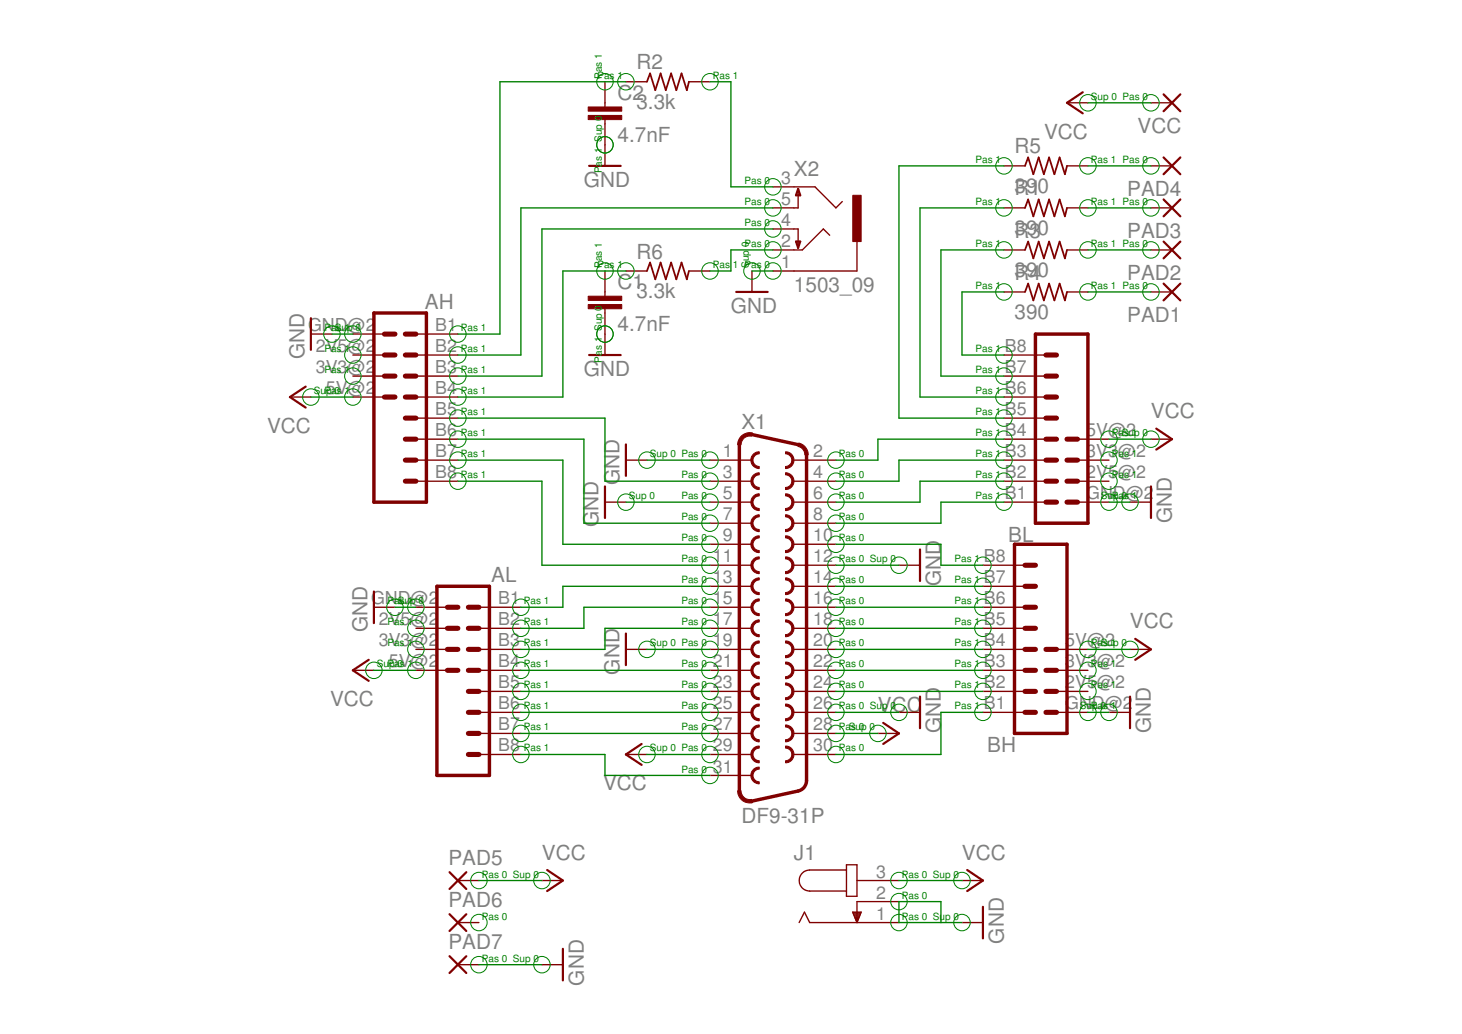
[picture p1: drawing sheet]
<svg xmlns="http://www.w3.org/2000/svg" width="297mm" height="210mm" viewBox="0 0 297 210" stroke-linecap="round" stroke-linejoin="round" font-family="sans-serif">
<g fill="#800000" stroke="#800000" stroke-width=".7">
<path d="M206.1 110.5h10.7z"/>
<path d="M216.8 110.5v38.4z"/>
<path d="M206.1 110.5v38.4z"/>
<path d="M206.1 148.9h10.7z"/>
<path d="M88.8 157.4h10.6z"/>
<path d="M88.8 119v38.4z"/>
<path d="M99.4 119v38.4z"/>
<path d="M88.8 119h10.6z"/>
<path d="M210.4 67.8h10.6z"/>
<path d="M221 67.8v38.4z"/>
<path d="M210.4 67.8v38.4z"/>
<path d="M210.4 106.2h10.6z"/>
<path d="M76 101.9h10.6z"/>
<path d="M76 63.5v38.4z"/>
<path d="M86.6 63.5v38.4z"/>
<path d="M76 63.5h10.6z"/>
<path d="M152.8 88.2l9.4 2.1z"/>
<path d="M163.9 92.3v66.2z"/>
<path d="M150.2 90.3v70.2z"/>
<path d="M152.8 162.6l9.4-2z"/>
</g>
<g fill="#800000" stroke="#800000" stroke-width="1">
<path d="M208.3 114.7h2.1z"/>
<path d="M208.3 123.3h2.1z"/>
<path d="M208.3 119h2.1z"/>
<path d="M208.3 131.8h2.1z"/>
<path d="M208.3 127.5h2.1z"/>
<path d="M208.3 136.1h2.1z"/>
<path d="M208.3 140.4h2.1z"/>
<path d="M208.3 144.6h2.1z"/>
<path d="M212.5 144.6h2.1z"/>
<path d="M212.5 140.4h2.1z"/>
<path d="M212.5 136.1h2.1z"/>
<path d="M212.5 131.8h2.1z"/>
<path d="M95.2 153.2h2.1z"/>
<path d="M95.2 144.6h2.1z"/>
<path d="M95.2 148.9h2.1z"/>
<path d="M95.2 136.1h2.1z"/>
<path d="M95.2 140.4h2.1z"/>
<path d="M95.2 131.8h2.1z"/>
<path d="M95.2 127.5h2.1z"/>
<path d="M95.2 123.3h2.1z"/>
<path d="M90.9 123.3h2.1z"/>
<path d="M90.9 127.5h2.1z"/>
<path d="M90.9 131.8h2.1z"/>
<path d="M90.9 136.1h2.1z"/>
<path d="M212.5 72.1h2.1z"/>
<path d="M212.5 80.6h2.1z"/>
<path d="M212.5 76.3h2.1z"/>
<path d="M212.5 89.2h2.1z"/>
<path d="M212.5 84.9h2.1z"/>
<path d="M212.5 93.4h2.1z"/>
<path d="M212.5 97.7h2.1z"/>
<path d="M212.5 101.9h2.1z"/>
<path d="M216.8 101.9h2.1z"/>
<path d="M216.8 97.7h2.1z"/>
<path d="M216.8 93.4h2.1z"/>
<path d="M216.8 89.2h2.1z"/>
<path d="M82.4 97.7h2.1z"/>
<path d="M82.4 89.2h2.1z"/>
<path d="M82.4 93.4h2.1z"/>
<path d="M82.4 80.6h2.1z"/>
<path d="M82.4 84.9h2.1z"/>
<path d="M82.4 76.3h2.1z"/>
<path d="M82.4 72.1h2.1z"/>
<path d="M82.4 67.8h2.1z"/>
<path d="M78.1 67.8h2.1z"/>
<path d="M78.1 72.1h2.1z"/>
<path d="M78.1 76.3h2.1z"/>
<path d="M78.1 80.6h2.1z"/>
</g>
<g fill="#800000" stroke="#800000" stroke-width=".28">
<path d="M199.7 114.7h8.6z"/>
<path d="M199.7 119h8.6z"/>
<path d="M199.7 123.3h8.6z"/>
<path d="M199.7 127.5h8.6z"/>
<path d="M199.7 131.8h8.6z"/>
<path d="M199.7 136.1h8.6z"/>
<path d="M199.7 140.4h8.6z"/>
<path d="M199.7 144.6h8.6z"/>
<path d="M212.5 131.8h8.5z"/>
<path d="M212.5 136.1h8.5z"/>
<path d="M212.5 140.4h8.5z"/>
<path d="M212.5 144.6h8.5z"/>
<path d="M97.3 153.2h8.5z"/>
<path d="M97.3 148.9h8.5z"/>
<path d="M97.3 144.6h8.5z"/>
<path d="M97.3 140.4h8.5z"/>
<path d="M97.3 136.1h8.5z"/>
<path d="M97.3 131.8h8.5z"/>
<path d="M97.3 127.5h8.5z"/>
<path d="M97.3 123.3h8.5z"/>
<path d="M84.5 136.1h8.5z"/>
<path d="M84.5 131.8h8.5z"/>
<path d="M84.5 127.5h8.5z"/>
<path d="M84.5 123.3h8.5z"/>
<path d="M204 72.1h8.5z"/>
<path d="M204 76.3h8.5z"/>
<path d="M204 80.6h8.5z"/>
<path d="M204 84.9h8.5z"/>
<path d="M204 89.2h8.5z"/>
<path d="M204 93.4h8.5z"/>
<path d="M204 97.7h8.5z"/>
<path d="M204 101.9h8.5z"/>
<path d="M216.8 89.2h8.5z"/>
<path d="M216.8 93.4h8.5z"/>
<path d="M216.8 97.7h8.5z"/>
<path d="M216.8 101.9h8.5z"/>
<path d="M84.5 97.7h8.5z"/>
<path d="M84.5 93.4h8.5z"/>
<path d="M84.5 89.2h8.5z"/>
<path d="M84.5 84.9h8.5z"/>
<path d="M84.5 80.6h8.5z"/>
<path d="M84.5 76.3h8.5z"/>
<path d="M84.5 72.1h8.5z"/>
<path d="M84.5 67.8h8.5z"/>
<path d="M71.7 80.6h8.5z"/>
<path d="M71.7 76.3h8.5z"/>
<path d="M71.7 72.1h8.5z"/>
<path d="M71.7 67.8h8.5z"/>
<path d="M157 55h4.3z"/>
<path d="M157 37.9h4.3z"/>
<path d="M157 42.2h4.3z"/>
<path d="M161.3 37.9h4.3z"/>
<path d="M165.6 37.9l4.2 4.3z"/>
<path d="M169.8 42.2l1.3-1.3z"/>
<path d="M161.3 42.2h.9z"/>
<path d="M162.2 38.4v3.8z"/>
<path d="M161.3 55h12.8z"/>
<path d="M174.1 49v6z"/>
<path d="M157 50.7h4.3z"/>
<path d="M157 46.5h4.3z"/>
<path d="M161.3 50.7h1.7z"/>
<path d="M163 50.7l4.3-4.2z"/>
<path d="M167.3 46.5l1.3 1.3z"/>
<path d="M161.3 46.5h.9z"/>
<path d="M162.2 46.5v3.8z"/>
<path d="M216.8 42.2h4.2z"/>
<path d="M204 42.2h4.3z"/>
<path d="M140 16.6h4.2z"/>
<path d="M127.2 16.6h4.2z"/>
<path d="M122.9 55v4.3z"/>
<path d="M122.9 63.5v4.3z"/>
<path d="M122.9 59.3v.8z"/>
<path d="M122.9 62.7v.8z"/>
<path d="M216.8 50.7h4.2z"/>
<path d="M204 50.7h4.3z"/>
<path d="M216.8 59.3h4.2z"/>
<path d="M204 59.3h4.3z"/>
<path d="M216.8 33.7h4.2z"/>
<path d="M204 33.7h4.3z"/>
<path d="M140 55h4.2z"/>
<path d="M127.2 55h4.2z"/>
<path d="M122.9 16.6v4.3z"/>
<path d="M122.9 25.1v4.3z"/>
<path d="M122.9 20.9v.8z"/>
<path d="M122.9 24.3v.8z"/>
<path d="M152.8 55v4.3z"/>
<path d="M178.4 148.9h4.2z"/>
<path d="M122.9 29.4v4.3z"/>
<path d="M122.9 67.8v4.3z"/>
<path d="M127.2 93.4h4.2z"/>
<path d="M122.9 101.9h4.3z"/>
<path d="M127.2 131.8h4.2z"/>
<path d="M182.6 114.7h4.3z"/>
<path d="M182.6 144.6h4.3z"/>
<path d="M127.2 153.2h4.2z"/>
<path d="M229.6 101.9h4.2z"/>
<path d="M225.3 144.6h4.3z"/>
<path d="M76 123.3h4.2z"/>
<path d="M63.2 67.8h4.2z"/>
<path d="M58.9 80.6h4.3z"/>
<path d="M71.7 136.1h4.3z"/>
<path d="M229.6 131.8h4.2z"/>
<path d="M233.8 89.2h4.3z"/>
<path d="M233.8 59.3h4.3z"/>
<path d="M233.8 50.7h4.3z"/>
<path d="M233.8 42.2h4.3z"/>
<path d="M233.8 33.7h4.3z"/>
<path d="M233.8 20.9h4.3z"/>
<path d="M216.8 20.9h4.2z"/>
<path d="M144.2 93.4h8.6z"/>
<path d="M161.3 93.4h8.5z"/>
<path d="M144.2 97.7h8.6z"/>
<path d="M161.3 97.7h8.5z"/>
<path d="M144.2 101.9h8.6z"/>
<path d="M161.3 101.9h8.5z"/>
<path d="M144.2 106.2h8.6z"/>
<path d="M161.3 106.2h8.5z"/>
<path d="M144.2 110.5h8.6z"/>
<path d="M161.3 110.5h8.5z"/>
<path d="M144.2 114.7h8.6z"/>
<path d="M161.3 114.7h8.5z"/>
<path d="M144.2 119h8.6z"/>
<path d="M161.3 119h8.5z"/>
<path d="M144.2 123.3h8.6z"/>
<path d="M161.3 123.3h8.5z"/>
<path d="M144.2 127.5h8.6z"/>
<path d="M161.3 127.5h8.5z"/>
<path d="M144.2 131.8h8.6z"/>
<path d="M161.3 131.8h8.5z"/>
<path d="M144.2 136.1h8.6z"/>
<path d="M161.3 136.1h8.5z"/>
<path d="M144.2 140.4h8.6z"/>
<path d="M161.3 140.4h8.5z"/>
<path d="M144.2 144.6h8.6z"/>
<path d="M161.3 144.6h8.5z"/>
<path d="M144.2 148.9h8.6z"/>
<path d="M161.3 148.9h8.5z"/>
<path d="M144.2 153.2h8.6z"/>
<path d="M161.3 153.2h8.5z"/>
<path d="M144.2 157.4h8.6z"/>
<path d="M174.1 178.7h8.5z"/>
<path d="M174.1 183h8.5z"/>
<path d="M174.1 187.3h8.5z"/>
<path d="M164.5 176.6h7.5z"/>
<path d="M172 176.6v4.3z"/>
<path d="M164.5 180.9h7.5z"/>
<path d="M172 180.9v1z"/>
<path d="M172 181.9h2.1z"/>
<path d="M174.1 175.6v6.3z"/>
<path d="M172 175.6h2.1z"/>
<path d="M172 175.6v1z"/>
<path d="M164.5 187.3h9.6z"/>
<path d="M163.4 185.2l1.1 2.1z"/>
<path d="M163.4 185.2l-1 2.1z"/>
<path d="M174.1 183v4.3z"/>
<path d="M173.2 185.2l.9 2.1z"/>
<path d="M173.2 185.2h1.8z"/>
<path d="M175 185.2l-.9 2.1z"/>
<path d="M174 187.1h.2z"/>
<path d="M173.9 186.9h.4z"/>
<path d="M173.9 186.6h.5z"/>
<path d="M173.8 186.4h.7z"/>
<path d="M173.7 186.2h.8z"/>
<path d="M173.6 186h1z"/>
<path d="M173.5 185.8h1.2z"/>
<path d="M173.4 185.5h1.4z"/>
<path d="M173.3 185.3h1.6z"/>
<path d="M93 178.7h4.3z"/>
<path d="M93 187.3h4.3z"/>
<path d="M93 195.8h4.3z"/>
<path d="M195.4 178.7h4.3z"/>
<path d="M195.4 187.3h4.3z"/>
<path d="M110.1 178.7h4.3z"/>
<path d="M110.1 195.8h4.3z"/>
</g>
<g fill="#800000" stroke="#800000" stroke-width=".2">
<path d="M173.3 39.6h1.7v9.4h-1.7z"/>
<path d="M119.5 61.8h6.8v.9h-6.8z"/>
<path d="M119.5 60.1h6.8v.9h-6.8z"/>
<path d="M119.5 23.4h6.8v.9h-6.8z"/>
<path d="M119.5 21.7h6.8v.9h-6.8z"/>
</g>
<g fill="#800000" stroke="#800000" stroke-width=".44">
<path d="M162.2 38.4l-.5 1.2z"/>
<path d="M161.7 39.6h.9z"/>
<path d="M162.2 38.4l.4 1.2z"/>
<path d="M161.7 49l.5 1.3z"/>
<path d="M161.7 49h.9z"/>
<path d="M162.6 49l-.4 1.3z"/>
<path d="M149.6 59.3h6.4z"/>
<path d="M179.4 151l3.2-2.1z"/>
<path d="M179.4 146.7l3.2 2.2z"/>
<path d="M119.7 33.7h6.4z"/>
<path d="M119.7 72.1h6.4z"/>
<path d="M127.2 90.2v6.4z"/>
<path d="M122.9 98.7v6.5z"/>
<path d="M127.2 128.6v6.4z"/>
<path d="M186.9 111.5v6.4z"/>
<path d="M186.9 141.4v6.4z"/>
<path d="M127.2 153.2l3.2-2.2z"/>
<path d="M127.2 153.2l3.2 2.1z"/>
<path d="M233.8 98.7v6.5z"/>
<path d="M229.6 141.4v6.4z"/>
<path d="M76 120.1v6.4z"/>
<path d="M63.2 64.6v6.4z"/>
<path d="M58.9 80.6l3.2-2.1z"/>
<path d="M58.9 80.6l3.2 2.1z"/>
<path d="M71.7 136.1l3.2-2.2z"/>
<path d="M71.7 136.1l3.2 2.1z"/>
<path d="M230.6 133.9l3.2-2.1z"/>
<path d="M230.6 129.7l3.2 2.1z"/>
<path d="M234.9 91.3l3.2-2.1z"/>
<path d="M234.9 87l3.2 2.2z"/>
<path d="M236.4 57.6l3.4 3.4z"/>
<path d="M239.8 57.6l-3.4 3.4z"/>
<path d="M236.4 49l3.4 3.5z"/>
<path d="M239.8 49l-3.4 3.5z"/>
<path d="M236.4 40.5l3.4 3.4z"/>
<path d="M239.8 40.5l-3.4 3.4z"/>
<path d="M236.4 32l3.4 3.4z"/>
<path d="M239.8 32l-3.4 3.4z"/>
<path d="M236.4 19.2l3.4 3.4z"/>
<path d="M239.8 19.2l-3.4 3.4z"/>
<path d="M216.8 20.9l3.2-2.2z"/>
<path d="M216.8 20.9l3.2 2.1z"/>
<path d="M91.3 177.1l3.4 3.4z"/>
<path d="M91.3 180.5l3.4-3.4z"/>
<path d="M91.3 185.6l3.4 3.4z"/>
<path d="M91.3 189l3.4-3.4z"/>
<path d="M91.3 194.1l3.4 3.4z"/>
<path d="M91.3 197.5l3.4-3.4z"/>
<path d="M196.5 180.9l3.2-2.2z"/>
<path d="M196.5 176.6l3.2 2.1z"/>
<path d="M199.7 184.1v6.4z"/>
<path d="M111.2 180.9l3.2-2.2z"/>
<path d="M111.2 176.6l3.2 2.1z"/>
<path d="M114.4 192.6v6.4z"/>
</g>
<g fill="#800000" stroke="#800000" stroke-width=".36">
<path d="M208.9 40.5l-.6 1.7z"/>
<path d="M208.9 40.5l1 3.4z"/>
<path d="M211 40.5l-1.1 3.4z"/>
<path d="M211 40.5l1.1 3.4z"/>
<path d="M213.1 40.5l-1 3.4z"/>
<path d="M213.1 40.5l1.1 3.4z"/>
<path d="M215.3 40.5l-1.1 3.4z"/>
<path d="M215.3 40.5l1.1 3.4z"/>
<path d="M216.8 42.2l-.4 1.7z"/>
<path d="M132.1 14.9l-.7 1.7z"/>
<path d="M132.1 14.9l1 3.4z"/>
<path d="M134.2 14.9l-1.1 3.4z"/>
<path d="M134.2 14.9l1.1 3.4z"/>
<path d="M136.4 14.9l-1.1 3.4z"/>
<path d="M136.4 14.9l1 3.4z"/>
<path d="M138.5 14.9l-1.1 3.4z"/>
<path d="M138.5 14.9l1 3.4z"/>
<path d="M140 16.6l-.5 1.7z"/>
<path d="M208.9 49l-.6 1.7z"/>
<path d="M208.9 49l1 3.5z"/>
<path d="M211 49l-1.1 3.5z"/>
<path d="M211 49l1.1 3.5z"/>
<path d="M213.1 49l-1 3.5z"/>
<path d="M213.1 49l1.1 3.5z"/>
<path d="M215.3 49l-1.1 3.5z"/>
<path d="M215.3 49l1.1 3.5z"/>
<path d="M216.8 50.7l-.4 1.8z"/>
<path d="M208.9 57.6l-.6 1.7z"/>
<path d="M208.9 57.6l1 3.4z"/>
<path d="M211 57.6l-1.1 3.4z"/>
<path d="M211 57.6l1.1 3.4z"/>
<path d="M213.1 57.6l-1 3.4z"/>
<path d="M213.1 57.6l1.1 3.4z"/>
<path d="M215.3 57.6l-1.1 3.4z"/>
<path d="M215.3 57.6l1.1 3.4z"/>
<path d="M216.8 59.3l-.4 1.7z"/>
<path d="M208.9 32l-.6 1.7z"/>
<path d="M208.9 32l1 3.4z"/>
<path d="M211 32l-1.1 3.4z"/>
<path d="M211 32l1.1 3.4z"/>
<path d="M213.1 32l-1 3.4z"/>
<path d="M213.1 32l1.1 3.4z"/>
<path d="M215.3 32l-1.1 3.4z"/>
<path d="M215.3 32l1.1 3.4z"/>
<path d="M216.8 33.7l-.4 1.7z"/>
<path d="M132.1 53.3l-.7 1.7z"/>
<path d="M132.1 53.3l1 3.4z"/>
<path d="M134.2 53.3l-1.1 3.4z"/>
<path d="M134.2 53.3l1.1 3.4z"/>
<path d="M136.4 53.3l-1.1 3.4z"/>
<path d="M136.4 53.3l1 3.4z"/>
<path d="M138.5 53.3l-1.1 3.4z"/>
<path d="M138.5 53.3l1 3.4z"/>
<path d="M140 55l-.5 1.7z"/>
</g>
<g fill="#800000" stroke="#800000" stroke-width=".2">
<path d="M153.1 92.1l1-.4h.2v.4a1.28 1.28 0 0 0-1.3 1.3 1.28 1.28 0 0 0 1.3 1.3v.4a1.71 1.71 0 0 1-1.6-1.1 1.71 1.71 0 0 1 .4-1.9z" fill-rule="evenodd"/>
<path d="M159.6 91.7a1.7 1.7 0 0 1 1.7 1.7 1.7 1.7 0 0 1-1.7 1.7v-.4a1.28 1.28 0 0 0 1.3-1.3 1.28 1.28 0 0 0-1.3-1.3z" fill-rule="evenodd"/>
<path d="M153.1 96.4l1-.4h.2v.4a1.28 1.28 0 0 0-1.3 1.3 1.28 1.28 0 0 0 1.3 1.3v.4a1.69 1.69 0 0 1-1.6-1.1 1.69 1.69 0 0 1 .4-1.9z" fill-rule="evenodd"/>
<path d="M159.6 96a1.7 1.7 0 0 1 1.7 1.7 1.7 1.7 0 0 1-1.7 1.7v-.4a1.28 1.28 0 0 0 1.3-1.3 1.28 1.28 0 0 0-1.3-1.3z" fill-rule="evenodd"/>
<path d="M153.1 100.7l1-.5h.2v.5a1.28 1.28 0 0 0-1.3 1.2 1.28 1.28 0 0 0 1.3 1.3v.5a1.71 1.71 0 0 1-1.6-1.1 1.71 1.71 0 0 1 .4-1.9z" fill-rule="evenodd"/>
<path d="M159.6 100.2a1.7 1.7 0 0 1 1.7 1.7 1.7 1.7 0 0 1-1.7 1.8v-.5a1.28 1.28 0 0 0 1.3-1.3 1.28 1.28 0 0 0-1.3-1.2z" fill-rule="evenodd"/>
<path d="M153.1 104.9l1-.4h.2v.4a1.28 1.28 0 0 0-1.3 1.3 1.28 1.28 0 0 0 1.3 1.3v.4a1.71 1.71 0 0 1-1.6-1.1 1.71 1.71 0 0 1 .4-1.9z" fill-rule="evenodd"/>
<path d="M159.6 104.5a1.71 1.71 0 0 1 1.7 1.7 1.71 1.71 0 0 1-1.7 1.7v-.4a1.28 1.28 0 0 0 1.3-1.3 1.28 1.28 0 0 0-1.3-1.3z" fill-rule="evenodd"/>
<path d="M153.1 109.2l1-.4h.2v.4a1.28 1.28 0 0 0-1.3 1.3 1.28 1.28 0 0 0 1.3 1.3v.4a1.7 1.7 0 0 1-1.6-1.1 1.7 1.7 0 0 1 .4-1.9z" fill-rule="evenodd"/>
<path d="M159.6 108.8a1.7 1.7 0 0 1 1.7 1.7 1.7 1.7 0 0 1-1.7 1.7v-.4a1.28 1.28 0 0 0 1.3-1.3 1.28 1.28 0 0 0-1.3-1.3z" fill-rule="evenodd"/>
<path d="M153.1 113.5l1-.5h.2v.5a1.28 1.28 0 0 0-1.3 1.3 1.28 1.28 0 0 0 1.3 1.2v.5a1.71 1.71 0 0 1-1.6-1.1 1.71 1.71 0 0 1 .4-1.9z" fill-rule="evenodd"/>
<path d="M159.6 113a1.7 1.7 0 0 1 1.7 1.8 1.7 1.7 0 0 1-1.7 1.7v-.5a1.28 1.28 0 0 0 1.3-1.2 1.28 1.28 0 0 0-1.3-1.3z" fill-rule="evenodd"/>
<path d="M153.1 117.7l1-.4h.2v.4a1.28 1.28 0 0 0-1.3 1.3 1.28 1.28 0 0 0 1.3 1.3v.4a1.69 1.69 0 0 1-1.6-1.1 1.69 1.69 0 0 1 .4-1.9z" fill-rule="evenodd"/>
<path d="M159.6 117.3a1.7 1.7 0 0 1 1.7 1.7 1.7 1.7 0 0 1-1.7 1.7v-.4a1.28 1.28 0 0 0 1.3-1.3 1.28 1.28 0 0 0-1.3-1.3z" fill-rule="evenodd"/>
<path d="M153.1 122l1-.4h.2v.4a1.28 1.28 0 0 0-1.3 1.3 1.28 1.28 0 0 0 1.3 1.3v.4a1.71 1.71 0 0 1-1.6-1.1 1.71 1.71 0 0 1 .4-1.9z" fill-rule="evenodd"/>
<path d="M159.6 121.6a1.7 1.7 0 0 1 1.7 1.7 1.7 1.7 0 0 1-1.7 1.7v-.4a1.28 1.28 0 0 0 1.3-1.3 1.28 1.28 0 0 0-1.3-1.3z" fill-rule="evenodd"/>
<path d="M153.1 126.3l1-.5h.2v.5a1.28 1.28 0 0 0-1.3 1.2 1.28 1.28 0 0 0 1.3 1.3v.5a1.71 1.71 0 0 1-1.6-1.1 1.71 1.71 0 0 1 .4-1.9z" fill-rule="evenodd"/>
<path d="M159.6 125.8a1.71 1.71 0 0 1 1.7 1.7 1.71 1.71 0 0 1-1.7 1.8v-.5a1.28 1.28 0 0 0 1.3-1.3 1.28 1.28 0 0 0-1.3-1.2z" fill-rule="evenodd"/>
<path d="M153.1 130.5l1-.4h.2v.4a1.28 1.28 0 0 0-1.3 1.3 1.28 1.28 0 0 0 1.3 1.3v.4a1.7 1.7 0 0 1-1.6-1.1 1.7 1.7 0 0 1 .4-1.9z" fill-rule="evenodd"/>
<path d="M159.6 130.1a1.7 1.7 0 0 1 1.7 1.7 1.7 1.7 0 0 1-1.7 1.7v-.4a1.28 1.28 0 0 0 1.3-1.3 1.28 1.28 0 0 0-1.3-1.3z" fill-rule="evenodd"/>
<path d="M153.1 134.8l1-.4h.2v.4a1.28 1.28 0 0 0-1.3 1.3 1.28 1.28 0 0 0 1.3 1.3v.4a1.71 1.71 0 0 1-1.6-1.1 1.71 1.71 0 0 1 .4-1.9z" fill-rule="evenodd"/>
<path d="M159.6 134.4a1.7 1.7 0 0 1 1.7 1.7 1.7 1.7 0 0 1-1.7 1.7v-.4a1.28 1.28 0 0 0 1.3-1.3 1.28 1.28 0 0 0-1.3-1.3z" fill-rule="evenodd"/>
<path d="M153.1 139.1l1-.5h.2v.5a1.28 1.28 0 0 0-1.3 1.2 1.28 1.28 0 0 0 1.3 1.3v.4a1.69 1.69 0 0 1-1.6-1 1.69 1.69 0 0 1 .4-1.9z" fill-rule="evenodd"/>
<path d="M159.6 138.6a1.7 1.7 0 0 1 1.7 1.7 1.7 1.7 0 0 1-1.7 1.7v-.4a1.28 1.28 0 0 0 1.3-1.3 1.28 1.28 0 0 0-1.3-1.2z" fill-rule="evenodd"/>
<path d="M153.1 143.3l1-.4h.2v.4a1.28 1.28 0 0 0-1.3 1.3 1.28 1.28 0 0 0 1.3 1.3v.4a1.71 1.71 0 0 1-1.6-1.1 1.71 1.71 0 0 1 .4-1.9z" fill-rule="evenodd"/>
<path d="M159.6 142.9a1.7 1.7 0 0 1 1.7 1.7 1.7 1.7 0 0 1-1.7 1.7v-.4a1.28 1.28 0 0 0 1.3-1.3 1.28 1.28 0 0 0-1.3-1.3z" fill-rule="evenodd"/>
<path d="M153.1 147.6l1-.4h.2v.4a1.28 1.28 0 0 0-1.3 1.3 1.28 1.28 0 0 0 1.3 1.3v.4a1.71 1.71 0 0 1-1.6-1.1 1.71 1.71 0 0 1 .4-1.9z" fill-rule="evenodd"/>
<path d="M159.6 147.2a1.71 1.71 0 0 1 1.7 1.7 1.71 1.71 0 0 1-1.7 1.7v-.4a1.28 1.28 0 0 0 1.3-1.3 1.28 1.28 0 0 0-1.3-1.3z" fill-rule="evenodd"/>
<path d="M153.1 151.9l1-.5h.2v.5a1.28 1.28 0 0 0-1.3 1.2 1.28 1.28 0 0 0 1.3 1.3v.5a1.7 1.7 0 0 1-1.6-1.1 1.7 1.7 0 0 1 .4-1.9z" fill-rule="evenodd"/>
<path d="M159.6 151.4a1.7 1.7 0 0 1 1.7 1.7 1.7 1.7 0 0 1-1.7 1.8v-.5a1.28 1.28 0 0 0 1.3-1.3 1.28 1.28 0 0 0-1.3-1.2z" fill-rule="evenodd"/>
<path d="M153.1 156.1l1-.4h.2v.4a1.28 1.28 0 0 0-1.3 1.3 1.28 1.28 0 0 0 1.3 1.3v.4a1.71 1.71 0 0 1-1.6-1.1 1.71 1.71 0 0 1 .4-1.9z" fill-rule="evenodd"/>
<path d="M150.6 88.5l.4-.3a2.45 2.45 0 0 1 1.9-.3l-.2 .6a1.79 1.79 0 0 0-2.1 1.8h-.7v-.2l.2-.9z" fill-rule="evenodd"/>
<path d="M162.3 89.9a2.43 2.43 0 0 1 1.9 2.4h-.7l-.1-.6-.4-.6-.9-.5z" fill-rule="evenodd"/>
<path d="M149.9 160.5h.7a1.8 1.8 0 0 0 2.1 1.8l.2 .6a2.43 2.43 0 0 1-3-2.4z" fill-rule="evenodd"/>
</g>
<path d="M163.9 158.5l-.1 .4a2.14 2.14 0 0 1-1.6 1.7" fill="none" stroke="#800000" stroke-width=".7"/>
<path d="M164.5 176.6a2.14 2.14 0 0 0-2.1 2.1 2.14 2.14 0 0 0 2.1 2.2" fill="none" stroke="#800000" stroke-width=".28"/>
<g fill="none" stroke="#008000" stroke-width=".2">
<circle cx="122.9" cy="16.6" r="1.67"/>
<circle cx="127.2" cy="16.6" r="1.67"/>
<circle cx="144.2" cy="16.6" r="1.67"/>
<circle cx="122.9" cy="29.4" r="1.67"/>
<circle cx="157" cy="37.9" r="1.67"/>
<circle cx="204" cy="33.7" r="1.67"/>
<circle cx="221" cy="33.7" r="1.67"/>
<circle cx="221" cy="20.9" r="1.67"/>
<circle cx="233.8" cy="33.7" r="1.67"/>
<circle cx="233.8" cy="20.9" r="1.67"/>
<circle cx="122.9" cy="55" r="1.67"/>
<circle cx="127.2" cy="55" r="1.67"/>
<circle cx="144.2" cy="55" r="1.67"/>
<circle cx="152.8" cy="55" r="1.67"/>
<circle cx="157" cy="42.2" r="1.67"/>
<circle cx="157" cy="46.5" r="1.67"/>
<circle cx="157" cy="50.7" r="1.67"/>
<circle cx="157" cy="55" r="1.67"/>
<circle cx="204" cy="42.2" r="1.67"/>
<circle cx="204" cy="59.3" r="1.67"/>
<circle cx="204" cy="50.7" r="1.67"/>
<circle cx="221" cy="42.2" r="1.67"/>
<circle cx="221" cy="50.7" r="1.67"/>
<circle cx="221" cy="59.3" r="1.67"/>
<circle cx="233.8" cy="42.2" r="1.67"/>
<circle cx="233.8" cy="50.7" r="1.67"/>
<circle cx="233.8" cy="59.3" r="1.67"/>
<circle cx="67.4" cy="67.8" r="1.67"/>
<circle cx="71.7" cy="76.3" r="1.67"/>
<circle cx="71.7" cy="67.8" r="1.67"/>
<circle cx="71.7" cy="72.1" r="1.67"/>
<circle cx="93" cy="67.8" r="1.67"/>
<circle cx="93" cy="76.3" r="1.67"/>
<circle cx="93" cy="72.1" r="1.67"/>
<circle cx="122.9" cy="67.8" r="1.67"/>
<circle cx="204" cy="76.3" r="1.67"/>
<circle cx="204" cy="72.1" r="1.67"/>
<circle cx="63.2" cy="80.6" r="1.67"/>
<circle cx="71.7" cy="80.6" r="1.67"/>
<circle cx="93" cy="89.2" r="1.67"/>
<circle cx="93" cy="97.7" r="1.67"/>
<circle cx="93" cy="93.4" r="1.67"/>
<circle cx="93" cy="80.6" r="1.67"/>
<circle cx="93" cy="84.9" r="1.67"/>
<circle cx="131.4" cy="93.4" r="1.67"/>
<circle cx="144.2" cy="97.7" r="1.67"/>
<circle cx="144.2" cy="93.4" r="1.67"/>
<circle cx="169.8" cy="97.7" r="1.67"/>
<circle cx="169.8" cy="93.4" r="1.67"/>
<circle cx="204" cy="93.4" r="1.67"/>
<circle cx="204" cy="89.2" r="1.67"/>
<circle cx="204" cy="97.7" r="1.67"/>
<circle cx="204" cy="80.6" r="1.67"/>
<circle cx="204" cy="84.9" r="1.67"/>
<circle cx="225.3" cy="89.2" r="1.67"/>
<circle cx="225.3" cy="93.4" r="1.67"/>
<circle cx="225.3" cy="97.7" r="1.67"/>
<circle cx="233.8" cy="89.2" r="1.67"/>
<circle cx="127.2" cy="101.9" r="1.67"/>
<circle cx="144.2" cy="119" r="1.67"/>
<circle cx="144.2" cy="114.7" r="1.67"/>
<circle cx="144.2" cy="110.5" r="1.67"/>
<circle cx="144.2" cy="106.2" r="1.67"/>
<circle cx="144.2" cy="101.9" r="1.67"/>
<circle cx="169.8" cy="110.5" r="1.67"/>
<circle cx="169.8" cy="106.2" r="1.67"/>
<circle cx="169.8" cy="101.9" r="1.67"/>
<circle cx="169.8" cy="119" r="1.67"/>
<circle cx="169.8" cy="114.7" r="1.67"/>
<circle cx="182.6" cy="114.7" r="1.67"/>
<circle cx="199.7" cy="119" r="1.67"/>
<circle cx="199.7" cy="114.7" r="1.67"/>
<circle cx="204" cy="101.9" r="1.67"/>
<circle cx="225.3" cy="101.9" r="1.67"/>
<circle cx="229.6" cy="101.9" r="1.67"/>
<circle cx="76" cy="136.1" r="1.67"/>
<circle cx="80.2" cy="123.3" r="1.67"/>
<circle cx="84.5" cy="136.1" r="1.67"/>
<circle cx="84.5" cy="123.3" r="1.67"/>
<circle cx="84.5" cy="127.5" r="1.67"/>
<circle cx="84.5" cy="131.8" r="1.67"/>
<circle cx="105.8" cy="136.1" r="1.67"/>
<circle cx="105.8" cy="127.5" r="1.67"/>
<circle cx="105.8" cy="131.8" r="1.67"/>
<circle cx="105.8" cy="123.3" r="1.67"/>
<circle cx="131.4" cy="131.8" r="1.67"/>
<circle cx="144.2" cy="123.3" r="1.67"/>
<circle cx="144.2" cy="136.1" r="1.67"/>
<circle cx="144.2" cy="127.5" r="1.67"/>
<circle cx="144.2" cy="131.8" r="1.67"/>
<circle cx="169.8" cy="127.5" r="1.67"/>
<circle cx="169.8" cy="123.3" r="1.67"/>
<circle cx="169.8" cy="131.8" r="1.67"/>
<circle cx="169.8" cy="136.1" r="1.67"/>
<circle cx="199.7" cy="123.3" r="1.67"/>
<circle cx="199.7" cy="127.5" r="1.67"/>
<circle cx="199.7" cy="131.8" r="1.67"/>
<circle cx="199.7" cy="136.1" r="1.67"/>
<circle cx="221" cy="136.1" r="1.67"/>
<circle cx="221" cy="131.8" r="1.67"/>
<circle cx="229.6" cy="131.8" r="1.67"/>
<circle cx="105.8" cy="153.2" r="1.67"/>
<circle cx="105.8" cy="144.6" r="1.67"/>
<circle cx="105.8" cy="148.9" r="1.67"/>
<circle cx="105.8" cy="140.4" r="1.67"/>
<circle cx="131.4" cy="153.2" r="1.67"/>
<circle cx="144.2" cy="144.6" r="1.67"/>
<circle cx="144.2" cy="153.2" r="1.67"/>
<circle cx="144.2" cy="140.4" r="1.67"/>
<circle cx="144.2" cy="157.4" r="1.67"/>
<circle cx="144.2" cy="148.9" r="1.67"/>
<circle cx="169.8" cy="140.4" r="1.67"/>
<circle cx="169.8" cy="148.9" r="1.67"/>
<circle cx="169.8" cy="144.6" r="1.67"/>
<circle cx="169.8" cy="153.2" r="1.67"/>
<circle cx="178.4" cy="148.9" r="1.67"/>
<circle cx="182.6" cy="144.6" r="1.67"/>
<circle cx="199.7" cy="140.4" r="1.67"/>
<circle cx="199.7" cy="144.6" r="1.67"/>
<circle cx="221" cy="140.4" r="1.67"/>
<circle cx="221" cy="144.6" r="1.67"/>
<circle cx="225.3" cy="144.6" r="1.67"/>
<circle cx="97.3" cy="178.7" r="1.67"/>
<circle cx="110.1" cy="178.7" r="1.67"/>
<circle cx="182.6" cy="178.7" r="1.67"/>
<circle cx="195.4" cy="178.7" r="1.67"/>
<circle cx="97.3" cy="195.8" r="1.67"/>
<circle cx="97.3" cy="187.3" r="1.67"/>
<circle cx="110.1" cy="195.8" r="1.67"/>
<circle cx="182.6" cy="183" r="1.67"/>
<circle cx="182.6" cy="187.3" r="1.67"/>
<circle cx="195.4" cy="187.3" r="1.67"/>
</g>
<g fill="#008000" stroke="#008000" stroke-width=".28">
<path d="M122.9 55h4.3z"/>
<path d="M93 80.6h21.4z"/>
<path d="M114.4 55v25.6z"/>
<path d="M114.4 55h8.5z"/>
<path d="M122.9 16.6h4.3z"/>
<path d="M93 67.8h8.6z"/>
<path d="M101.6 16.6v51.2z"/>
<path d="M101.6 16.6h21.3z"/>
<path d="M144.2 16.6h4.3z"/>
<path d="M148.5 16.6v21.3z"/>
<path d="M148.5 37.9h8.5z"/>
<path d="M152.8 55h4.2z"/>
<path d="M131.4 93.4h12.8z"/>
<path d="M127.2 101.9h17z"/>
<path d="M131.4 131.8h12.8z"/>
<path d="M169.8 114.7h12.8z"/>
<path d="M169.8 144.6h12.8z"/>
<path d="M225.3 101.9h4.3z"/>
<path d="M221 144.6h4.3z"/>
<path d="M80.2 123.3h4.3z"/>
<path d="M67.4 67.8h4.3z"/>
<path d="M191.2 187.3h4.2z"/>
<path d="M182.6 187.3h8.6z"/>
<path d="M182.6 183v4.3z"/>
<path d="M182.6 183h8.6z"/>
<path d="M191.2 183v4.3z"/>
<path d="M97.3 195.8h12.8z"/>
<path d="M93 72.1h12.8z"/>
<path d="M105.8 42.2v29.9z"/>
<path d="M105.8 42.2h51.2z"/>
<path d="M93 76.3h17.1z"/>
<path d="M110.1 46.5v29.8z"/>
<path d="M110.1 46.5h46.9z"/>
<path d="M148.5 50.7h8.5z"/>
<path d="M148.5 50.7v4.3z"/>
<path d="M144.2 55h4.3z"/>
<path d="M169.8 148.9h8.6z"/>
<path d="M131.4 153.2h12.8z"/>
<path d="M63.2 80.6h8.5z"/>
<path d="M76 136.1h8.5z"/>
<path d="M221 131.8h8.6z"/>
<path d="M225.3 89.2h8.5z"/>
<path d="M221 20.9h12.8z"/>
<path d="M182.6 178.7h12.8z"/>
<path d="M97.3 178.7h12.8z"/>
<path d="M122.9 97.7h21.3z"/>
<path d="M122.9 84.9v12.8z"/>
<path d="M93 84.9h29.9z"/>
<path d="M118.6 106.2h25.6z"/>
<path d="M118.6 89.2v17z"/>
<path d="M93 89.2h25.6z"/>
<path d="M114.4 110.5h29.8z"/>
<path d="M114.4 93.4v17.1z"/>
<path d="M93 93.4h21.4z"/>
<path d="M110.1 114.7h34.1z"/>
<path d="M110.1 97.7v17z"/>
<path d="M93 97.7h17.1z"/>
<path d="M122.9 157.4h21.3z"/>
<path d="M122.9 153.2v4.2z"/>
<path d="M105.8 153.2h17.1z"/>
<path d="M105.8 148.9h38.4z"/>
<path d="M105.8 144.6h38.4z"/>
<path d="M105.8 140.4h38.4z"/>
<path d="M105.8 136.1h38.4z"/>
<path d="M122.9 127.5h21.3z"/>
<path d="M122.9 127.5v4.3z"/>
<path d="M105.8 131.8h17.1z"/>
<path d="M118.6 123.3h25.6z"/>
<path d="M118.6 123.3v4.2z"/>
<path d="M105.8 127.5h12.8z"/>
<path d="M114.4 119h29.8z"/>
<path d="M114.4 119v4.3z"/>
<path d="M105.8 123.3h8.6z"/>
<path d="M195.4 72.1h8.6z"/>
<path d="M195.4 59.3v12.8z"/>
<path d="M195.4 59.3h8.6z"/>
<path d="M191.2 76.3h12.8z"/>
<path d="M191.2 50.7v25.6z"/>
<path d="M191.2 50.7h12.8z"/>
<path d="M186.9 80.6h17.1z"/>
<path d="M186.9 42.2v38.4z"/>
<path d="M186.9 42.2h17.1z"/>
<path d="M182.6 84.9h21.4z"/>
<path d="M182.6 33.7v51.2z"/>
<path d="M182.6 33.7h21.4z"/>
<path d="M178.4 89.2h25.6z"/>
<path d="M178.4 89.2v4.2z"/>
<path d="M169.8 93.4h8.6z"/>
<path d="M182.6 93.4h21.4z"/>
<path d="M182.6 93.4v4.3z"/>
<path d="M169.8 97.7h12.8z"/>
<path d="M186.9 97.7h17.1z"/>
<path d="M186.9 97.7v4.2z"/>
<path d="M169.8 101.9h17.1z"/>
<path d="M191.2 101.9h12.8z"/>
<path d="M191.2 101.9v4.3z"/>
<path d="M169.8 106.2h21.4z"/>
<path d="M169.8 110.5h21.4z"/>
<path d="M191.2 110.5v4.2z"/>
<path d="M191.2 114.7h8.5z"/>
<path d="M169.8 119h29.9z"/>
<path d="M169.8 123.3h29.9z"/>
<path d="M169.8 127.5h29.9z"/>
<path d="M169.8 131.8h29.9z"/>
<path d="M169.8 136.1h29.9z"/>
<path d="M169.8 140.4h29.9z"/>
<path d="M191.2 144.6h8.5z"/>
<path d="M191.2 144.6v8.6z"/>
<path d="M169.8 153.2h21.4z"/>
<path d="M221 33.7h12.8z"/>
<path d="M221 42.2h12.8z"/>
<path d="M221 50.7h12.8z"/>
<path d="M221 59.3h12.8z"/>
</g>
<g font-size="4.2" fill="#808080">
<text x="129.3" y="14.1">R2</text>
<text x="125.5" y="20.2">C2</text>
<text x="129.3" y="22.1">3.3k</text>
<text x="125.5" y="28.8">4.7nF</text>
<text x="212.1" y="28.1">VCC</text>
<text x="231.1" y="27">VCC</text>
<text x="161.3" y="35.8">X2</text>
<text x="206.1" y="31.2">R5</text>
<text x="118.6" y="37.9">GND</text>
<text x="206.1" y="39.2">390</text>
<text x="206.1" y="39.7">R1</text>
<text x="229" y="39.8">PAD4</text>
<text x="206.1" y="47.8">390</text>
<text x="129.3" y="52.5">R6</text>
<text x="206.1" y="48.2">R3</text>
<text x="229" y="48.3">PAD3</text>
<text x="125.5" y="58.6">C1</text>
<text x="161.3" y="59.3">1503_09</text>
<text x="206.1" y="56.3">390</text>
<text x="206.1" y="56.8">R4</text>
<text x="229" y="56.8">PAD2</text>
<text x="86.3" y="62.7">AH</text>
<text x="129.3" y="60.6">3.3k</text>
<text x="148.5" y="63.5">GND</text>
<text x="206.1" y="64.8">390</text>
<text x="229" y="65.4">PAD1</text>
<text x="125.5" y="67.2">4.7nF</text>
<text x="61.9" y="72.9" transform="rotate(-90 61.9 72.9)">GND</text>
<text x="118.6" y="76.3">GND</text>
<text x="54.3" y="87.9">VCC</text>
<text x="150.6" y="87">X1</text>
<text x="233.8" y="84.9">VCC</text>
<text x="125.9" y="98.5" transform="rotate(-90 125.9 98.5)">GND</text>
<text x="121.6" y="107.1" transform="rotate(-90 121.6 107.1)">GND</text>
<text x="238.1" y="106.2" transform="rotate(-90 238.1 106.2)">GND</text>
<text x="204.8" y="110.1">BL</text>
<text x="99.8" y="118.2">AL</text>
<text x="191.2" y="119" transform="rotate(-90 191.2 119)">GND</text>
<text x="74.7" y="128.4" transform="rotate(-90 74.7 128.4)">GND</text>
<text x="229.6" y="127.5">VCC</text>
<text x="125.9" y="136.9" transform="rotate(-90 125.9 136.9)">GND</text>
<text x="67.1" y="143.3">VCC</text>
<text x="178.4" y="144.6">VCC</text>
<text x="191.2" y="148.9" transform="rotate(-90 191.2 148.9)">GND</text>
<text x="233.8" y="148.9" transform="rotate(-90 233.8 148.9)">GND</text>
<text x="200.6" y="152.7">BH</text>
<text x="122.5" y="160.4">VCC</text>
<text x="150.6" y="167">DF9-31P</text>
<text x="91.1" y="175.6">PAD5</text>
<text x="110.1" y="174.5">VCC</text>
<text x="161.3" y="174.5">J1</text>
<text x="195.4" y="174.5">VCC</text>
<text x="91.1" y="184.2">PAD6</text>
<text x="204" y="191.6" transform="rotate(-90 204 191.6)">GND</text>
<text x="91.1" y="192.7">PAD7</text>
<text x="118.6" y="200.1" transform="rotate(-90 118.6 200.1)">GND</text>
</g>
<g font-size="3.6" fill="#808080">
<text x="158.7" y="37.3">3</text>
<text x="158.7" y="41.6">5</text>
<text x="158.7" y="45.9">4</text>
<text x="158.7" y="50.1">2</text>
<text x="158.7" y="54.4">1</text>
<text x="62.6" y="67.2">GND@2</text>
<text x="64.2" y="71.5">2V5@2</text>
<text x="88.4" y="71.5">B2</text>
<text x="88.4" y="67.2">B1</text>
<text x="204.2" y="71.5">B8</text>
<text x="64.2" y="75.7">3V3@2</text>
<text x="88.4" y="75.7">B3</text>
<text x="204.2" y="75.7">B7</text>
<text x="66.2" y="80">5V@2</text>
<text x="88.4" y="80">B4</text>
<text x="204.2" y="80">B6</text>
<text x="88.4" y="88.5">B6</text>
<text x="88.4" y="84.3">B5</text>
<text x="204.2" y="84.3">B5</text>
<text x="204.2" y="88.5">B4</text>
<text x="220.7" y="88.5">5V@2</text>
<text x="88.4" y="92.8">B7</text>
<text x="146.8" y="92.8">1</text>
<text x="165.2" y="92.8">2</text>
<text x="204.2" y="92.8">B3</text>
<text x="220.7" y="92.8">3V3@2</text>
<text x="88.4" y="97.1">B8</text>
<text x="146.8" y="97.1">3</text>
<text x="146.8" y="101.3">5</text>
<text x="165.2" y="97.1">4</text>
<text x="165.2" y="101.3">6</text>
<text x="204.2" y="97.1">B2</text>
<text x="204.2" y="101.3">B1</text>
<text x="220.7" y="97.1">2V5@2</text>
<text x="220.7" y="101.3">GND@2</text>
<text x="146.8" y="105.6">7</text>
<text x="165.2" y="105.6">8</text>
<text x="146.8" y="109.9">9</text>
<text x="165.2" y="109.9">10</text>
<text x="144.8" y="114.1">11</text>
<text x="144.8" y="118.4">13</text>
<text x="165.2" y="114.1">12</text>
<text x="165.2" y="118.4">14</text>
<text x="199.9" y="114.1">B8</text>
<text x="199.9" y="118.4">B7</text>
<text x="75.4" y="122.7">GND@2</text>
<text x="101.2" y="122.7">B1</text>
<text x="144.8" y="122.7">15</text>
<text x="165.2" y="122.7">16</text>
<text x="199.9" y="122.7">B6</text>
<text x="77" y="131.2">3V3@2</text>
<text x="77" y="127">2V5@2</text>
<text x="101.2" y="131.2">B3</text>
<text x="101.2" y="127">B2</text>
<text x="144.8" y="127">17</text>
<text x="144.8" y="131.2">19</text>
<text x="165.2" y="127">18</text>
<text x="165.2" y="131.2">20</text>
<text x="199.9" y="127">B5</text>
<text x="199.9" y="131.2">B4</text>
<text x="216.4" y="131.2">5V@2</text>
<text x="79" y="135.5">5V@2</text>
<text x="101.2" y="135.5">B4</text>
<text x="144.8" y="135.5">21</text>
<text x="165.2" y="135.5">22</text>
<text x="199.9" y="135.5">B3</text>
<text x="216.4" y="135.5">3V3@2</text>
<text x="101.2" y="139.8">B5</text>
<text x="144.8" y="139.8">23</text>
<text x="165.2" y="139.8">24</text>
<text x="199.9" y="139.8">B2</text>
<text x="216.4" y="139.8">2V5@2</text>
<text x="101.2" y="148.3">B7</text>
<text x="101.2" y="144">B6</text>
<text x="144.8" y="144">25</text>
<text x="144.8" y="148.3">27</text>
<text x="165.2" y="144">26</text>
<text x="165.2" y="148.3">28</text>
<text x="199.9" y="144">B1</text>
<text x="216.4" y="144">GND@2</text>
<text x="101.2" y="152.6">B8</text>
<text x="144.8" y="152.6">29</text>
<text x="165.2" y="152.6">30</text>
<text x="144.8" y="156.8">31</text>
<text x="178" y="178.2">3</text>
<text x="178" y="182.4">2</text>
<text x="178" y="186.7">1</text>
</g>
<g font-size="2" fill="#008000">
<text x="121.4" y="16">Pas 1</text>
<text x="122.3" y="16" transform="rotate(-90 122.3 16)">Pas 1</text>
<text x="144.8" y="16">Pas 1</text>
<text x="221.6" y="20.3">Sup 0 Pas 0</text>
<text x="122.3" y="35.2" transform="rotate(-90 122.3 35.2)">Pas 1 Sup 0</text>
<text x="198.2" y="33.1">Pas 1</text>
<text x="221.6" y="33.1">Pas 1 Pas 0</text>
<text x="151.3" y="37.3">Pas 0</text>
<text x="151.3" y="41.6">Pas 0</text>
<text x="198.2" y="41.6">Pas 1</text>
<text x="221.6" y="41.6">Pas 1 Pas 0</text>
<text x="151.3" y="45.9">Pas 0</text>
<text x="151.3" y="50.1">Pas 0</text>
<text x="152.2" y="50.2" transform="rotate(-90 152.2 50.2)">0</text>
<text x="198.2" y="50.1">Pas 1</text>
<text x="221.6" y="50.1">Pas 1 Pas 0</text>
<text x="121.4" y="54.4">Pas 1</text>
<text x="122.3" y="54.4" transform="rotate(-90 122.3 54.4)">Pas 1</text>
<text x="144.8" y="54.4">Pas</text>
<text x="148.9" y="54.4">1 Pas 0</text>
<text x="152.2" y="54.4" transform="rotate(-90 152.2 54.4)">Sup</text>
<text x="198.2" y="58.7">Pas 1</text>
<text x="221.6" y="58.7">Pas 1 Pas 0</text>
<text x="65.9" y="71.5">Pas 1</text>
<text x="65.9" y="67.2">PaSu1p 0</text>
<text x="68.4" y="67.2">s</text>
<text x="93.6" y="71.5">Pas 1</text>
<text x="93.6" y="67.2">Pas 1</text>
<text x="198.2" y="71.5">Pas 1</text>
<text x="65.9" y="75.7">Pas 1</text>
<text x="93.6" y="75.7">Pas 1</text>
<text x="122.3" y="73.6" transform="rotate(-90 122.3 73.6)">Pas 1 Sup 0</text>
<text x="198.2" y="75.7">Pas 1</text>
<text x="63.8" y="80">SuPa0s 1</text>
<text x="66.2" y="80">p</text>
<text x="93.6" y="80">Pas 1</text>
<text x="198.2" y="80">Pas 1</text>
<text x="93.6" y="88.5">Pas 1</text>
<text x="93.6" y="84.3">Pas 1</text>
<text x="198.2" y="84.3">Pas 1</text>
<text x="198.2" y="88.5">Pas 1</text>
<text x="225.9" y="88.5">PaSu1p 0</text>
<text x="228.4" y="88.5">s</text>
<text x="93.6" y="92.8">Pas 1</text>
<text x="132" y="92.8">Sup 0 Pas 0</text>
<text x="170.4" y="92.8">Pas 0</text>
<text x="198.2" y="92.8">Pas 1</text>
<text x="225.9" y="92.8">Pas 1</text>
<text x="93.6" y="97.1">Pas 1</text>
<text x="127.8" y="101.3">Sup 0</text>
<text x="138.5" y="97.1">Pas 0</text>
<text x="138.5" y="101.3">Pas 0</text>
<text x="170.4" y="97.1">Pas 0</text>
<text x="170.4" y="101.3">Pas 0</text>
<text x="198.2" y="97.1">Pas 1</text>
<text x="198.2" y="101.3">Pas 1</text>
<text x="223.7" y="101.3">SuPa0s 1</text>
<text x="225.9" y="97.1">Pas 1</text>
<text x="226.2" y="101.3">p</text>
<text x="138.5" y="105.6">Pas 0</text>
<text x="170.4" y="105.6">Pas 0</text>
<text x="138.5" y="109.9">Pas 0</text>
<text x="170.4" y="109.9">Pas 0</text>
<text x="138.5" y="114.1">Pas 0</text>
<text x="138.5" y="118.4">Pas 0</text>
<text x="170.4" y="114.1">Pas 0 Sup 0</text>
<text x="170.4" y="118.4">Pas 0</text>
<text x="193.9" y="114.1">Pas 1</text>
<text x="193.9" y="118.4">Pas 1</text>
<text x="78.7" y="122.7">PaSu1p 0</text>
<text x="81.2" y="122.7">s</text>
<text x="106.4" y="122.7">Pas 1</text>
<text x="138.5" y="122.7">Pas 0</text>
<text x="170.4" y="122.7">Pas 0</text>
<text x="193.9" y="122.7">Pas 1</text>
<text x="78.7" y="131.2">Pas 1</text>
<text x="78.7" y="127">Pas 1</text>
<text x="106.4" y="131.2">Pas 1</text>
<text x="106.4" y="127">Pas 1</text>
<text x="132" y="131.2">Sup 0 Pas 0</text>
<text x="138.5" y="127">Pas 0</text>
<text x="170.4" y="127">Pas 0</text>
<text x="170.4" y="131.2">Pas 0</text>
<text x="193.9" y="127">Pas 1</text>
<text x="193.9" y="131.2">Pas 1</text>
<text x="221.6" y="131.2">PaSu1p 0</text>
<text x="224.1" y="131.2">s</text>
<text x="76.6" y="135.5">SuPa0s 1</text>
<text x="79" y="135.5">p</text>
<text x="106.4" y="135.5">Pas 1</text>
<text x="138.5" y="135.5">Pas 0</text>
<text x="170.4" y="135.5">Pas 0</text>
<text x="193.9" y="135.5">Pas 1</text>
<text x="221.6" y="135.5">Pas 1</text>
<text x="106.4" y="139.8">Pas 1</text>
<text x="138.5" y="139.8">Pas 0</text>
<text x="170.4" y="139.8">Pas 0</text>
<text x="193.9" y="139.8">Pas 1</text>
<text x="221.6" y="139.8">Pas 1</text>
<text x="106.4" y="148.3">Pas 1</text>
<text x="106.4" y="144">Pas 1</text>
<text x="138.5" y="144">Pas 0</text>
<text x="138.5" y="148.3">Pas 0</text>
<text x="170.4" y="144">Pas 0 Sup 0</text>
<text x="170.4" y="148.3">PaSu0p 0</text>
<text x="172.9" y="148.3">s</text>
<text x="193.9" y="144">Pas 1</text>
<text x="219.4" y="144">SuPa0s 1</text>
<text x="221.9" y="144">p</text>
<text x="106.4" y="152.6">Pas 1</text>
<text x="132" y="152.6">Sup 0 Pas 0</text>
<text x="170.4" y="152.6">Pas 0</text>
<text x="138.5" y="156.8">Pas 0</text>
<text x="97.9" y="178.2">Pas 0 Sup 0</text>
<text x="183.2" y="178.2">Pas 0 Sup 0</text>
<text x="183.2" y="182.4">Pas 0</text>
<text x="97.9" y="186.7">Pas 0</text>
<text x="183.2" y="186.7">Pas 0 Sup 0</text>
<text x="97.9" y="195.2">Pas 0 Sup 0</text>
</g>
</svg>
